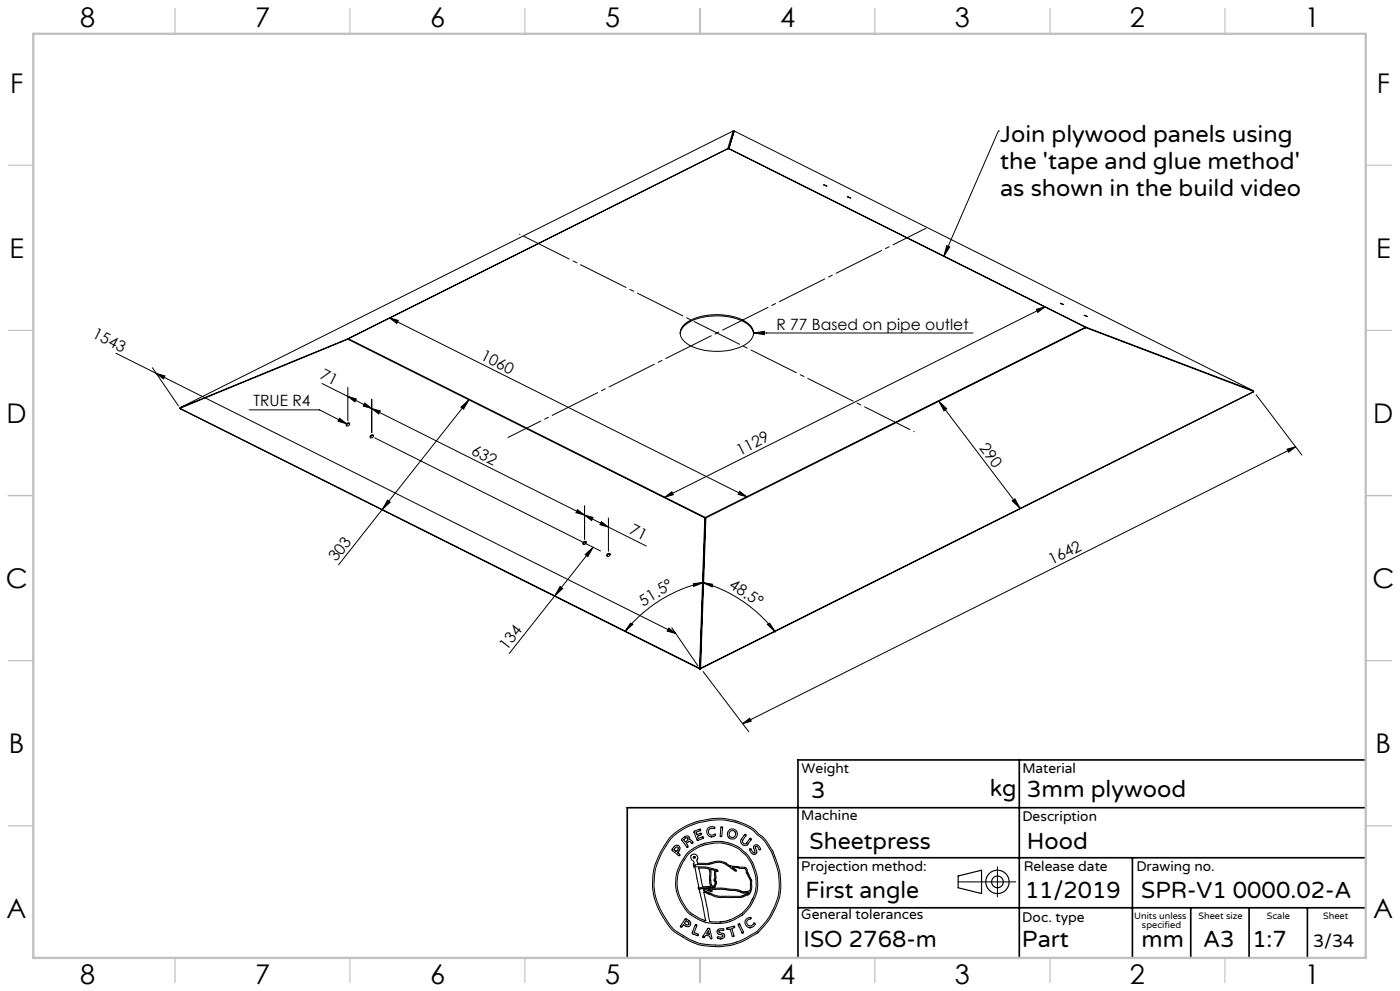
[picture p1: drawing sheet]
<svg xmlns="http://www.w3.org/2000/svg" width="420mm" height="297mm" viewBox="0 0 420 297" stroke-linecap="round" stroke-linejoin="round" font-family="sans-serif">
<g fill="none" stroke="#000" stroke-width=".3">
<path d="M219.9 39.3l-165.9 82.9M219.9 39.3l-1.6 5.2M219.9 39.3l.2 .3M220.1 39.6l-1.4 4.9M220.3 39.3l-1.6 5.2M220.3 39.3l155.8 77.9M220.3 39.3l-.2 .3M299.5 39.3h.1M299.5 39.3l-16.4 37.5M218.3 44.5l-113.9 57M218.3 44.5l.1 .1M218.7 44.5l107.1 53.5"/>
<path d="M247.1 55.4l1 .4zM254.2 58.9l1.1 .5zM284 73.6l.9 .4-1.8 2.8zM116.9 95.3l2.6 .7-.5 .9zM116.9 95.3l107.1 53.6M204 100a6.1 6.1 0 0 1 4.8-4.4 18.5 18.5 0 0 1 15.6 1.7 4 4 0 0 1 1.7 2.7M205.2 97.3a17.1 17.1 0 0 1 14.6-2.4 8.1 8.1 0 0 1 6.1 3.9 4.1 4.1 0 0 1-2.9 4.8 18.6 18.6 0 0 1-16.9-.6 3.4 3.4 0 0 1-.9-5.7zM226.1 99.8l3.2-.5v1zM226.1 99.8h65.8M310.9 92.7l2.5-.7-2.1 1.6zM313.4 92l-113.9 57M318.1 90.9l1 .4z"/>
<path d="M325.2 94.5l1.1 .4zM325.6 98.1l-107.1-53.6-114 57M325.6 98.1l-114 57M325.6 98.1v.2M325.8 98l-.1 .2M325.8 98l50.3 19.2M34.8 105.9l12.1 6M45.7 110.2l7.9 11.5M46.9 111.9l2.6 .8-.5 .9zM46.9 111.9l155.8 78M96.6 114.9l97.3 48.8M104.4 118.8l2.5 .8-.4 .8z"/>
<path d="M104.4 116.1v10M104.4 101.5l-50.4 20.7M104.4 101.5v.2M104.5 101.5l107.1 53.6M104.5 101.5v.2M111.5 119.7v10M140.7 119.8l-39.1 49.5M376.1 117.3l-50.3-19.1-114 57M376.1 117.3l-165.9 83M376.1 117.3l-166.1 83.2M376.1 117.2l-.1 .1M376.8 118.3l13.8 18.1"/>
<path d="M54 122.4l155.9 77.9M54 122.4l50.4-20.7 107 53.5M54 122.4l156 78.1M54 122.2l.1 .1M74.8 122.8h21l8.2 4.2M101.8 125.3l2.2 1.7-2.6-.7zM104 127a.46 .46 0 0 1 .7 0 .46 .46 0 0 1-.3 .7 .46 .46 0 0 1-.5-.6zM104.9 127a.64 .64 0 0 0-.9 .6M109.4 120.8l2.1 1.6-2.5-.7zM111.1 130.6a.52 .52 0 0 1 .7-.3 .52 .52 0 0 1 .3 .7 .52 .52 0 0 1-.7 .3l-.4-.2zM111.5 122.4l2.6 .8-.5 .9zM112 130.6a.66 .66 0 0 0-.8 .6"/>
<path d="M112.4 131.2l67.8 33.9M138.3 122l2.4-2.2-1.6 2.8zM281.7 120.3l2.3 2.2-.8 .6zM281.7 120.3l24.3 32.1M386.1 134.6l2.6-.7-2.1 1.6zM388.7 133.9l-165.9 83M116.3 149.9l.8 .6-2.4 2.2zM173.2 152.7l2.2 1.7-2.6-.8zM175.4 154.4l2.5 .7-.4 .9zM175.4 151.6v10M180.4 156.3l2.1 1.7-2.5-.8zM182.5 155.2v10"/>
<path d="M199.5 149l2-1.6 .5 .9zM211.4 155.2l-1.5 45.1M211.4 155.2l.2 .2M211.6 155.4l-1.6 45.1M211.6 155.1v.3M211.8 155.2l-1.6 45.1M211.8 155.2l-.2 .2M221.9 147.2l2.1 1.7-2.6-.7zM303.7 150.1l.8-.6 1.5 2.9zM168 175.8l.8 .6-2.4 2.2zM175 162.5a.51 .51 0 0 1 .7-.2 .51 .51 0 0 1 .2 .6 .51 .51 0 0 1-.7 .3l-.3-.2zM175.5 166.2l2.4-2.2-1.5 2.8z"/>
<path d="M175.9 162.5a.64 .64 0 0 0-.9 .6M177.9 164l-25.1 31.9M182.1 166a.46 .46 0 0 1 .8 .1 .46 .46 0 0 1-.3 .7 .46 .46 0 0 1-.5-.6zM183.1 166.1a.62 .62 0 0 0-.9 .6M208.1 174.9l3-.3-3 1.2zM210.6 174.6l3.1 .5-.1 .8zM210.6 174.6a41.8 41.8 0 0 1 22 14.8M211.1 174.6a41.8 41.8 0 0 0-23.7 14.8M189.2 186.8l.6 .3-2.4 2.3zM200.6 188.2l2.1 1.7-2.5-.7zM201.5 188.1l7.9 11.5M230.2 187.1l.7-.3 1.7 2.6z"/>
<path d="M209.9 200.3l.1 .2M210.2 200.3l-.2 .2M210.9 201.3l13.7 18M222.8 216.9l2.1-1.6 .5 .8zM201.2 250.8l3.2-2.5 3.4-1.6 1.8-.6 3.4-.7 3.2-.2 4.1 .6 3.3 1.2 2.4 1.4 3.1 2.6 2.7 4.1 1.5 4 .7 2.8 .2 4.3-.5 3.2-2.2 5.1-1.7 2.3-2.5 2.8-3.9 2.2-2.4 1-2.1 .6-3.7 .3-4.1-.3-2.1-.5-3-1.4-4.5-2.9-2.2-3.1-2.1-3.9-1-2.8-.4-2.8 .1-3.9 .7-3.3 2-4.3zM201.8 250.8l3.3-2.4 3.5-1.5 4.6-1.1 3.7-.1 3.6 .7 3.8 1.5 1.4 .8 3.2 2.9 2.6 3.9 1.2 3.2 .9 3.2 .2 4.2-.5 3-.9 2.6-1.3 2.6-1.2 1.7-2.9 3.3-4.1 2.3-3.4 1.2-3 .4h-2.8l-3.5-.4-2.8-1-4.2-2.5-1.7-1.4-2.3-3.4-1.7-3.3-1-3.1-.3-3.2 .3-3.7 .6-2.4 1.8-3.8zM202.4 253.6l.8-.3 .7 .6v.7l-.6 .9 .7 .6-.1 .3h-.3l-2-1.6zM202.7 254l.5-.2 .3 .4-.6 1-.7-.5zM204.5 251.4l1.2-.8h.7l.5 .5v.6l.5 .1 .5 .8-.3 .2-.7-.6-.4 .1-.6 .4 .5 .8-.3 .4-1.6-2.1zM205.1 251.6l.9-.6 .4 .3v.4l-.8 .6zM206.1 253.9h.1M206.4 256.1l1.9-1.5 3.3-1.5 3.6-.5 3.1 .4 3.1 1.3 2 1.6 1.9 2.7 .8 1.9 .7 2.7-.1 3.7-.8 2.2-1.7 2.9-1.6 1.8-3.1 1.7-1.8 .6-1.8 .2-2.4-.1a.7 .7 0 0 1-.8-.9l-1.6-8 4.5 1.7 6.9-.1 2.1-.8 .5-.7 .4-1.3v-2.2l-1.3-2.5-.1-.9-.5-.5-4.5-.5-1.7-1-1.5-.4-1.3 .1-2.1 .6h-3.2l-.2-1.1 .2-.6-.2-.7-.7-.4-.9 .2-.3 .4 .1 .6 .9 1-.1 1.4 .5 .7 1 5.3-.2 .6 .4 .5 .3 1.1 1.6 8.2-1.4-.6-3.1-1.8-.8-.7-2-3.1-1.1-3-.2-2.4 .4-2.8 1.1-2.8z"/>
<path d="M208.2 249.2l1.9-.7v.5l-1.3 .4v.3l.3 .5 1.1-.5 .3 .2-.1 .3-1.2 .4 .3 .7 1.3-.5 .2 .1v.3l-1.8 .6zM209.3 251.9h.1M212.4 248.2l.9-.4 1.1 .1-.1 .5-.9-.2-.6 .3-.3 .9 .6 .8 .8 .1 .6-.3 .2 .4-1 .4-1.2-.3-.5-1.1zM213.3 250.8h.1M216.4 247.8h.2l.2 .4-.3 2.4-.3 .2-.2-.4zM223.3 250.2l.4-.1 .1 .3-1.1 1.6 .4 .8h.7l1.2-1.6 .4 .2-1 1.6-.6 .4-1.1-.3-.5-.9 .2-.7zM224.9 254.5l.3-.1 .6 .9 .6 .2-.3-1.8 .5-.5 .8 .2 .8 1-.3 .3-.7-1h-.5l-.1 .4 .4 1.4-.6 .6-1-.5zM226.1 256h.1M299.2 259.8v9M202.9 266.9l-.2-2.4 .3-3 1.1-2.6 1.6-2.6 1.5-1.5 2.2-1.3 2-.8 2.4-.4 2.3-.1 2.3 .4 3.4 1.4 2.2 1.9 1.2 1.7 .9 1.7 1.1 3.3 .1 2.8-.2 1.8-.6 1.8-1.5 2.7-2.4 2.6-2.7 1.5-2.3 .8-2.8 .2-3.1-.3-2-.8-2.4-1.5-1.1-.8-1.7-2.6-1-2-.6-1.9M205.6 275.4l.3-.1 1.1 .9 .2 1-.4 .4-.7 .1-1.1-.6-.5 .7h-.3v-.3zM205.8 275.9l.9 .6-.1 .6-.4 .1-.9-.5z"/>
<path d="M208.6 277.2l.3-.1 .2 .3-.9 2.1 1.2 .5 .1 .2-.2 .3-1.7-.8zM210.1 266.4h.1M210.2 266.4l6.5-.2 4.2 .4 2.2 .7h.4M211 266.7h1l1.5 .5 .1-.6 3-.1 4.4 .5 2 .7 1.7-.2-.5 .4-2.1 .7h-6l-1.9-.4-3.1-1.2zM212 260.3l-2.4-.2 1.1 5.6 2.5-.1-.4-1.9 .1-2.6-.2-.7-.7-.1M212.4 278.2l.5 .2 .7 2.6-.2 .3h-.3l-.2-.7-.2-.1-1-.2-.4 .6-.4-.1zM212.5 278.9l.3 1.1-.9-.1zM212.6 266.6h-.1M212.7 266.6h.5l.1 .2zM213.1 260.6l1.4 .2v2.3l-.3 .8 .4 .7-.4 .9-.3 .1h-.3l-.3-1v-3.1zM214.8 260.9l.1 .1M214.8 261v2.2l-.2 .6 .4 .5v.4l-.5 1-.6 .3-4.1 .1 .3 .3"/>
<path d="M214.9 261l.3 .2 .2-.3-.6-.3-2.7-.7-3.5-.2-.2-.5 3.8-.1 2.5-.6 1.2-.1 1.5 .5 3.3 2.2 .2-.3-1.2-.8 3.8 .3 1.7 3.9v1.8l-.3 1.1-1.4 .2M215.2 278.8l.8-.5 1.1 .2-.1 .4-.9-.1-.5 .3 .2 .4 1.5 .5 .1 .6-.4 .6-1 .2-.8-.3 .2-.4 1 .2 .5-.3-.1-.4-1.5-.5-.2-.4zM216 276.3h.1M218.1 278.2l2.1-.7 .2 .2-.1 .3-.8 .2 .7 2.2-.1 .3-.5-.2-.6-2.1-.8 .2zM221.5 277l.4-.1 1.1 2.4v.2h-.4zM222.7 279.6h.1M223.5 267.3h.1M223.9 275.4l1.3-.4v.3l-.6 .3-.5 .4v.9l.5 .6h.6l1.2-.9 .2 .3-.4 .6-1.1 .6-1.1-.5-.5-1zM224.9 278h.1M287.4 264.3h17.3M213.2 281.3h.1M216 281.4h.1"/>
<circle cx="208.3" cy="256.9" r=".26"/>
<circle cx="219.7" cy="250" r="1.51"/>
<circle cx="219.7" cy="250" r="1.01"/>
</g>
<g fill="none" stroke="#000" stroke-width=".35">
<path d="M287.4 262.5l7.1-1.7v7l-7.1-1.7z"/>
<circle cx="299.2" cy="264.3" r="3.5"/>
<circle cx="299.2" cy="264.3" r="1.75"/>
</g>
<path d="M274.3 129.4l-118.4-59.2" fill="none" stroke="#000" stroke-width=".3" stroke-dasharray="15.2 1.3 1.3 1.3" stroke-dashoffset="-1.4"/>
<path d="M152.4 131.1l125.4-62.7" fill="none" stroke="#000" stroke-width=".3" stroke-dasharray="15.2 1.3 1.3 1.3" stroke-dashoffset="4.2"/>
<path d="M305.8 227.7v59.2M409.7 227.7h-170.3v59.2M239.4 257.1h170.3M339.7 257.1v29.9M409.7 242.1h-221.5v45M239.4 272.1h170.3M357.2 272.1v14.8M374.7 272.1v14.8M392.2 272.1v14.8" fill="none" stroke="#000" stroke-width=".5"/>
<g fill="none" stroke="#c0c0c0" stroke-width=".35">
<path d="M52.5 2.5v7.5M105 2.5v7.5M157.5 2.5v7.5M210 2.5v7.5M262.5 2.5v7.5M315 2.5v7.5M367.5 2.5v7.5M2.5 49.5h7.5M410 49.5h7.5M2.5 99h7.5M410 99h7.5M2.5 148.5h7.5"/>
<path d="M410 148.5h7.5M2.5 198h7.5M410 198h7.5M2.5 247.5h7.5M410 247.5h7.5M52.5 287v7.5M105 287v7.5M157.5 287v7.5M210 287v7.5M262.5 287v7.5M315 287v7.5M367.5 287v7.5"/>
</g>
<path d="M10 10.1h399.7v277h-399.7z" fill="none" stroke="#c0c0c0" stroke-width=".7"/>
<g fill="#000">
<path d="M284 73.6l.9 .4-1.8 2.8z"/>
<path d="M116.9 95.3l2.6 .7-.5 .9zM221.9 147.2l2.1 1.7-2.6-.7zM175.4 154.4l2.5 .7-.4 .9zM180.4 156.3l2.1 1.7-2.5-.8z"/>
<path d="M226.1 99.8l3.2 .5v-1zM101.8 125.3l-.4 1 2.6 .7z"/>
<path d="M104.4 118.8l2.5 .8-.4 .8zM109.4 120.8l2.1 1.6-2.5-.7zM111.5 122.4l2.6 .8-.5 .9zM173.2 152.7l2.2 1.7-2.6-.8z"/>
<path d="M138.3 122l2.4-2.2-1.6 2.8zM116.3 149.9l.8 .6-2.4 2.2zM175.5 166.2l2.4-2.2-1.5 2.8zM168 175.8l.8 .6-2.4 2.2z"/>
<path d="M281.7 120.3l2.3 2.2-.8 .6zM303.7 150.1l.8-.6 1.5 2.9z"/>
<path d="M199.5 149l2-1.6 .5 .9zM310.9 92.7l2.5-.7-2.1 1.6zM222.8 216.9l2.1-1.6 .5 .8zM386.1 134.6l2.6-.7-2.1 1.6z"/>
<path d="M208.1 174.9l3-.3-3 1.2zM189.2 186.8l.6 .3-2.4 2.3z"/>
<path d="M200.6 188.2l2.1 1.7-2.5-.7zM46.9 111.9l2.6 .8-.5 .9z"/>
<path d="M230.2 187.1l.7-.3 1.7 2.6zM210.6 174.6l3.1 .5-.1 .8z"/>
</g>
<g font-size="8.1">
<text x="24" y="8">8</text>
<text x="76.5" y="8">7</text>
<text x="129" y="8">6</text>
<text x="181.5" y="8">5</text>
<text x="234" y="8">4</text>
<text x="286.5" y="8">3</text>
<text x="339" y="8">2</text>
<text x="391.5" y="8">1</text>
<text x="3" y="27.7">F</text>
<text x="413" y="27.7">F</text>
<text x="2.8" y="77.2">E</text>
<text x="412.8" y="77.2">E</text>
<text x="2" y="126.7">D</text>
<text x="412" y="126.7">D</text>
<text x="1.7" y="176.2">C</text>
<text x="411.7" y="176.2">C</text>
<text x="2.7" y="225.7">B</text>
<text x="412.7" y="225.7">B</text>
<text x="2" y="275.2">A</text>
<text x="412" y="275.2">A</text>
<text x="24" y="295">8</text>
<text x="76.5" y="295">7</text>
<text x="129" y="295">6</text>
<text x="181.5" y="295">5</text>
<text x="234" y="295">4</text>
<text x="286.5" y="295">3</text>
<text x="339" y="295">2</text>
<text x="391.5" y="295">1</text>
</g>
<g font-size="7.1">
<text x="300" y="42.6">Join plywood panels using</text>
<text x="300" y="50.6">the 'tape and glue method'</text>
<text x="300" y="58.7">as shown in the build video</text>
<text x="243.3" y="239.1">3</text>
<text x="297" y="238.5">kg</text>
<text x="308" y="239">3mm plywood</text>
<text x="242.9" y="254.4">Sheetpress</text>
<text x="308" y="254.4">Hood</text>
<text x="241.6" y="269.2">First angle</text>
<text x="307.5" y="269.2">11/2019</text>
<text x="342.4" y="269.2">SPR-V1 0000.02-A</text>
<text x="241.1" y="283.7">ISO 2768-m</text>
<text x="306.6" y="283.9">Part</text>
<text x="342.5" y="283.9">mm</text>
<text x="360.9" y="283.9">A3</text>
<text x="375.7" y="283.9">1:7</text>
</g>
<text font-size="5.4" x="393.9" y="283.7">3/34</text>
<g font-size="4.7">
<text x="27.5" y="101.1" transform="rotate(27 27.5 101.1)">1543</text>
<text x="233" y="98.8">R 77 Based on pipe outlet</text>
<text x="144" y="107.7" transform="rotate(27 144 107.7)">1060</text>
<text x="95.7" y="113.4" transform="rotate(27 95.7 113.4)">71</text>
<text x="76.1" y="121.8">TRUE R4</text>
<text x="141.1" y="136.1" transform="rotate(27 141.1 136.1)">632</text>
<text x="221.9" y="136.6" transform="rotate(-27 221.9 136.6)">1129</text>
<text x="293.6" y="134.3" transform="rotate(53 293.6 134.3)">290</text>
<text x="188.6" y="159.8" transform="rotate(27 188.6 159.8)">71</text>
<text x="100.8" y="168.5" transform="rotate(-52 100.8 168.5)">303</text>
<text x="315.5" y="169.4" transform="rotate(-27 315.5 169.4)">1642</text>
<text x="218.5" y="176.1" transform="rotate(34 218.5 176.1)">48.5°</text>
<text x="193" y="181.8" transform="rotate(-32 193 181.8)">51.5°</text>
<text x="152" y="195.1" transform="rotate(-52 152 195.1)">134</text>
</g>
<g font-size="4.2">
<text x="240.5" y="231.7">Weight</text>
<text x="306.7" y="231.7">Material</text>
<text x="240.4" y="245.9">Machine</text>
<text x="306.7" y="246.1">Description</text>
<text x="240.4" y="261.1">Projection method:</text>
<text x="307.1" y="261">Release date</text>
<text x="340.9" y="261">Drawing no.</text>
<text x="240.4" y="275.6">General tolerances</text>
<text x="306.7" y="276.3">Doc. type</text>
</g>
<g font-size="2.8">
<text x="340.3" y="275.3">Units unless</text>
<text x="359.6" y="275.3">Sheet size</text>
<text x="380" y="275.3">Scale</text>
<text x="396.9" y="275.3">Sheet</text>
<text x="342.6" y="278.2">specified</text>
</g>
</svg>
